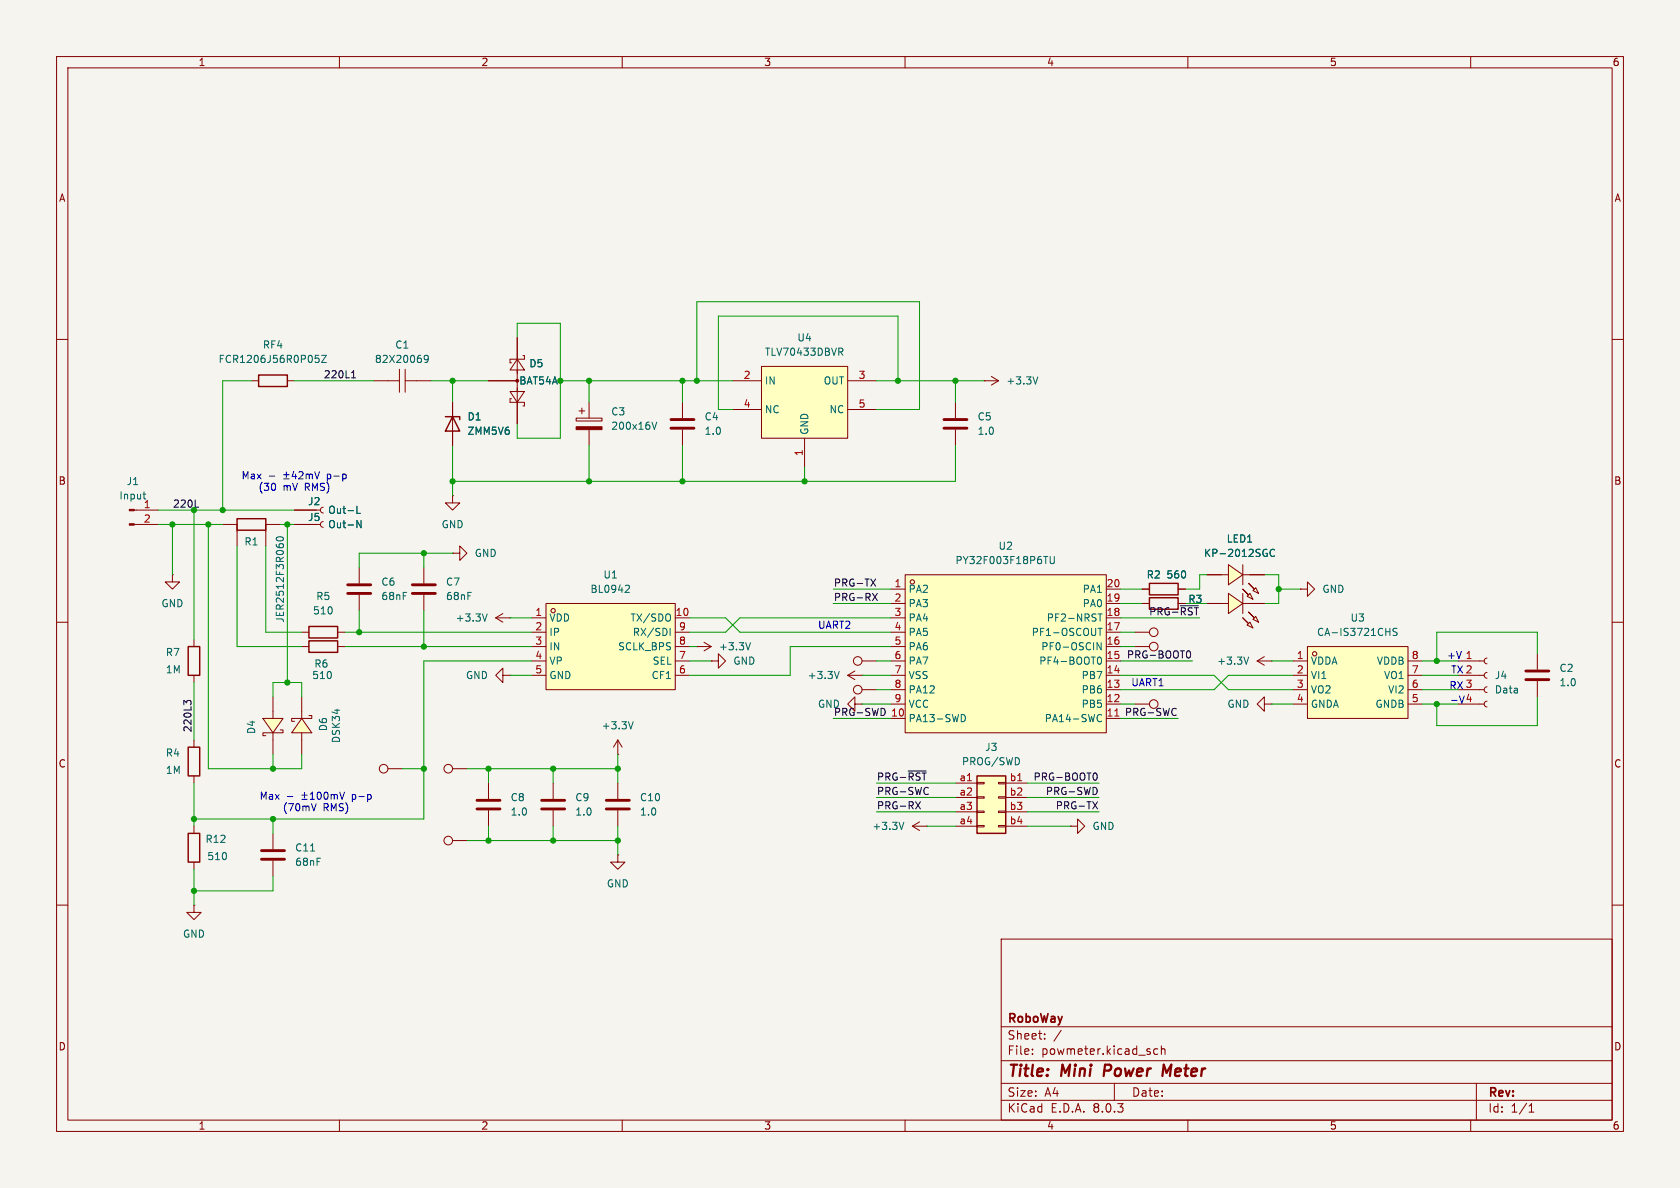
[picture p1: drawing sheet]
<svg xmlns="http://www.w3.org/2000/svg" width="297mm" height="210mm" viewBox="0 0 297 210" stroke-linecap="round" stroke-linejoin="round" font-family="sans-serif">
<path d="M0 0h297v210h-297z" fill="#f5f4ef" stroke="#f5f4ef" stroke-width=".18"/>
<g fill="none" stroke="#840000" stroke-width=".18">
<path d="M10 10h277v190h-277zM12 12h273v186h-273zM60 10v2M110 10v2M160 10v2M210 10v2M260 10v2M10 60h2M285 60h2M101.9 73.9h4.5v.5h-4.5zM102.4 72.6h1M102.9 72.1v1.1"/>
<path d="M104.1 71.1v2.8M104.1 75.9v2.8M10 110h2M285 110h2M10 160h2M109.2 151.1v1.3h1.3l-1.3 1.3-1.3-1.3h1.3M109.2 151.1h.1M285 160h2M177 166h108v32h-108zM60 198v2M110 198v2M160 198v2"/>
<path d="M177 194.5h108M177 191.5h108M177 187.5h108M177 181.5h108M182.5 186.3v.1M182.5 185.5v.1M184.7 183.6v.1M184.7 182.8v.1M187.6 182.1l-1.3 2M197 191.5v3M204.7 185.5l-.5-.1-.2 .3v.4l.1 .2h.6M205.3 185.5l.2-.1 .4 .1 .1 .9"/>
<path d="M205.3 184.9v1.5M210 198v2M260 198v2M261 191.5v6.5M270.3 196.6h.9M270.3 195.5l.4-.4v1.5"/>
</g>
<path d="M195.4 188.2l-.3 2M207.1 188.2l-.9 1.4-.5-1.4-.2 2" fill="none" stroke="#840000" stroke-width=".4"/>
<path d="M101.9 75.4h4.5v.5h-4.5z" fill="#840000" stroke="#840000" stroke-width=".18"/>
<path d="M115.3 74.6l.4 1.3 .4-1.3" fill="none" stroke="#006464" stroke-width=".18"/>
<path d="M53.3 127l1.8 2.5h-3.5z" fill="#ffffc2"/>
<g fill="none" stroke="#840000" stroke-width=".18">
<path d="M23.7 92.7h4.2M23.7 90.2h4.2M52.1 90.2h4.5M57.1 89.7l-.3 .1-.2 .4 .2 .3 .3 .2M34.3 130.8v1.3M34.3 137.2v1.2M53.3 127l1.8 2.5h-3.5zM53.3 123.2v3.8M53.3 129.5v3.9M54.6 126.5h.5v.5h-3.5v.5h.5M86.4 138.4v2.8M152.4 121.9h2.5"/>
<path d="M86.4 143.3v2.8M34.3 160v1.3h1.3l-1.3 1.3-1.3-1.3h1.3M34.3 160h.1"/>
<circle cx="151.6" cy="121.9" r=".76"/>
</g>
<g fill="#840000" stroke="#840000" stroke-width=".18">
<path d="M22.9 92.6h.8v.2h-.8z"/>
<path d="M22.9 90h.8v.3h-.8z"/>
</g>
<path d="M25.3 87.4h.5M25.5 88v.1M63.1 89.5v1.2h.6" fill="none" stroke="#006464" stroke-width=".18"/>
<path d="M33.3 132.1h2v5.1h-2z" fill="none" stroke="#840000" stroke-width=".25"/>
<path d="M84.3 143h4.1M84.3 141.5h4.1" fill="none" stroke="#840000" stroke-width=".51"/>
<path d="M134.6 64.8h15.3v12.7h-15.3z" fill="#ffffc2"/>
<g fill="none" stroke="#840000" stroke-width=".18">
<path d="M44.4 67.3h1.3M50.8 67.3h1.3M129.5 67.3h5.1M129.5 72.4h5.1M134.6 64.8h15.3v12.7h-15.3zM142.2 77.5v5.1M149.9 67.3h5M149.9 72.4h5M39.4 92.7h2.5v3.8M49.5 92.7h-2.5v3.8M52.1 92.7h3.8M57.1 92.2l-.3 .2-.2 .3 .2 .4 .3 .1"/>
<path d="M30.5 101.6v1.3h1.2l-1.2 1.2-1.3-1.2h1.3M30.5 101.6h.1M34.3 113v1.3M34.3 119.4v1.3M53.3 111.8h1.3M59.7 111.8h1.3M123.2 114.3h.1M123.2 114.3h2.5M124.5 113.5l1.2 .8M125.7 116.8h1.3v-1.2l1.3 1.2-1.3 1.3v-1.3M125.7 116.8h.1M125.7 114.3l-1.2 .8"/>
<path d="M80 135.9h2.5M97.8 138.4v2.8M109.2 133.4h.1M109.2 130.8v2.6M109.2 138.4v2.8M109.2 130.8l-.7 1.3M109.2 130.8l.8 1.3M80 148.6h2.5M97.8 143.3v2.8M109.2 143.3v2.8"/>
<circle cx="79.2" cy="135.9" r=".76"/>
<circle cx="79.2" cy="148.6" r=".76"/>
</g>
<path d="M55.8 62.8h.6M55.9 63.3h.3l.2 .2-.1 .5-.4 .1M56.8 62.8h.9l-.9 1.3h.9M148.3 61.5h.5l.2 .3-.1 .3-.6 .1M148.6 62.2l.4 .6M49 95a.68 .68 0 0 1 1.1 .3 .72 .72 0 0 1-1.3-.1zM63.1 92l.7 1.3v-1.3M132.7 113.6l-.4 1.3M111.9 127.6l-.4 1.2" fill="none" stroke="#006464" stroke-width=".18"/>
<path d="M45.7 66.3h5.1v2h-5.1zM41.9 91.7h5.1v2h-5.1zM33.3 114.3h2v5.1h-2zM54.6 110.7h5.1v2.1h-5.1z" fill="none" stroke="#840000" stroke-width=".25"/>
<path d="M95.8 143h4M95.8 141.5h4M107.2 143h4.1M107.2 141.5h4.1" fill="none" stroke="#840000" stroke-width=".51"/>
<path d="M96.5 106.7h22.9v15.2h-22.9z" fill="#ffffc2"/>
<g fill="none" stroke="#840000" stroke-width=".18">
<path d="M80 71.1v7.6M53.3 114.3h1.3M59.7 114.3h1.3M94 109.2h2.5M94 111.8h2.5M94 114.3h2.5M94 116.8h2.5M94 119.4h2.5M96.5 106.7h22.9v15.2h-22.9zM119.4 109.2h2.5M119.4 111.8h2.5M119.4 114.3h2.5"/>
<path d="M119.4 116.8h2.5M119.4 119.4h2.5M200.7 124.5h2.5"/>
<circle cx="97.8" cy="108" r=".38"/>
<circle cx="204" cy="124.5" r=".76"/>
</g>
<path d="M110.7 103.4l.5 .1 .1 .3-.8 .9h.8M118.5 108.7v.9M118.5 111.1v1.2" fill="none" stroke="#006464" stroke-width=".18"/>
<path d="M78.7 73.7h2.6v.5M80 73.7l1.3 2.5h-2.6zM54.6 113.3h5.1v2h-5.1z" fill="none" stroke="#840000" stroke-width=".25"/>
<path d="M46.5 127h3.5l-1.7 2.5z" fill="#ffffc2"/>
<g fill="none" stroke="#840000" stroke-width=".18">
<path d="M91.4 59.7v15.2M66 67.3h4.6M70.6 65.3v4M71.6 67.3h4.6M71.6 65.3v4M86.4 67.3h5M90.2 69.2h2.5l-1.3 1.9zM90.4 70.5h-.2v.6h2.5v.7h-.2M91.4 63.5l1.3 1.9h-2.5zM92.5 62.9h.2v.6h-2.5v.6h.2M120.6 71.1v2.8M120.6 75.9v2.8"/>
<path d="M168.9 71.1v2.8M168.9 75.9v2.8M174 67.3h.1M174 67.3h2.5M175.3 66.5l1.2 .8M176.5 67.3l-1.2 .8M80 97.8h1.3v-1.3l1.2 1.3-1.2 1.3v-1.3M80 97.8h.1M80 87.6v1.3h1.3l-1.3 1.3-1.3-1.3h1.3M80 87.6h.1M63.5 100.3v2.8M63.5 105.2v2.8"/>
<path d="M74.9 100.3v2.8M74.9 105.2v2.8M87.6 109.2l1.3 .8M87.6 109.2h2.6M88.9 119.4v-1.3l-1.3 1.3 1.3 1.3v-1.3h1.3M88.9 108.5l-1.3 .7M90.2 109.2h.1M90.2 119.4h.1M200.7 111.8h2.5M200.7 114.3h2.5M201.9 106.7h1.3M201.9 104.1h1.3"/>
<path d="M208.3 106.7h1.2M208.3 104.1h1.2M46.5 127h3.5l-1.7 2.5zM48.3 123.2v3.8M48.3 129.5v3.9M49.5 129h.5v.5h-3.5v.6h.5M68.6 135.9h2.5M34.3 146.1v1.2M34.3 152.4v1.3M48.3 147.3v2.8M48.3 152.1v2.8M189.2 146.1h1.3v-1.3l1.3 1.3-1.3 1.2v-1.2"/>
<path d="M189.2 146.1h.1"/>
<circle cx="204" cy="114.3" r=".76"/>
<circle cx="204" cy="111.8" r=".76"/>
<circle cx="67.8" cy="135.9" r=".76"/>
</g>
<path d="M75.7 63.4l-.2 .2-.4-.1-.1-.1 .1-.5 .4-.1 .2 .1a.84 .84 0 0 1-.3 1.2h-.3M183.5 66.6l-.4 1.3M86.1 108.5l-.4 1.3M54.9 150.4h.7" fill="none" stroke="#006464" stroke-width=".18"/>
<path d="M118.6 75.7h4.1M118.6 74.2h4.1M166.9 75.7h4M166.9 74.2h4M61.5 104.9h4M61.5 103.4h4M72.9 104.9h4.1M72.9 103.4h4.1M46.2 151.9h4.1M46.2 150.4h4.1" fill="none" stroke="#840000" stroke-width=".51"/>
<path d="M203.2 105.7h5.1v2h-5.1zM203.2 103.1h5.1v2.1h-5.1zM33.3 147.3h2v5.1h-2z" fill="none" stroke="#840000" stroke-width=".25"/>
<circle cx="91.4" cy="67.3" r=".25" fill="#840000" stroke="#840000" stroke-width=".18"/>
<path d="M160 101.6h35.6v27.9h-35.6z" fill="#ffffc2"/>
<g fill="none" stroke="#840000" stroke-width=".18">
<path d="M157.5 104.1h2.5M157.5 119.4h2.5M157.5 116.8h2.5M157.5 114.3h2.5M157.5 111.8h2.5M157.5 109.2h2.5M157.5 106.7h2.5M160 101.6h35.6v27.9h-35.6zM195.6 104.1h2.5M195.6 119.4h2.5M195.6 116.8h2.5M195.6 114.3h2.5"/>
<path d="M195.6 111.8h2.5M195.6 109.2h2.5M195.6 106.7h2.5M157.5 127h2.5M157.5 124.5h2.5M157.5 121.9h2.5M195.6 127h2.5M195.6 124.5h2.5M195.6 121.9h2.5"/>
<circle cx="161.3" cy="102.9" r=".38"/>
</g>
<path d="M184.5 98.4h.7M185.7 98.4v1l.2 .2h.4l.1-.2v-1M194.1 111.1h.8M194.1 108.5h.8M194.2 116.2l.1-.1a.68 .68 0 0 1 .4 .7 .68 .68 0 0 1-.4 .6 .84 .84 0 0 1-.1-1.2zM194.5 108.5v1.3M194.5 111.1v1.2M194.7 113.6v1.3l-.8-1.3v1.3M169.9 126.3a.64 .64 0 0 1 .8 .6 .64 .64 0 0 1-.8 .7M194.1 127.4l.3 .2 .3-.1M194.7 126.4l-.3-.1-.3 .2" fill="none" stroke="#006464" stroke-width=".18"/>
<path d="M197.1 126.6h.7" fill="none" stroke="#a90000" stroke-width=".18"/>
<g fill="#ffffc2">
<path d="M220.7 103.1l1 1z"/>
<path d="M219.7 104.1l1 1.1z"/>
<path d="M221.5 104.4l.5-.5 .5 1z"/>
<path d="M221 104.9l.5 1-1-.5z"/>
<path d="M217.2 99.8l2.5 1.8-2.5 1.8z"/>
</g>
<path d="M217.2 99.8l2.5 1.8-2.5 1.8zM219.7 99.8v3.6M213.4 101.6h3.8M219.7 104.1l1 1.1-1-1.1M219.7 101.6h3.8M220.7 103.1l1 1-1-1M221 104.9l.5 1-1-.5zM221.5 104.4l.5-.5 .5 1z" fill="none" stroke="#840000" stroke-width=".18"/>
<path d="M223.8 97.8h.2v.5M225.3 97.2a.6 .6 0 0 0-.8 .4 .6 .6 0 0 0 .6 .8l.2-.2" fill="none" stroke="#006464" stroke-width=".18"/>
<g fill="#ffffc2">
<path d="M220.7 108.2l1 1z"/>
<path d="M219.7 109.2l1 1z"/>
<path d="M221.5 109.5l.5-.5 .5 1z"/>
<path d="M221 110l.5 1-1-.5z"/>
<path d="M217.2 104.9l2.5 1.8-2.5 1.8z"/>
</g>
<path d="M213.4 106.7h3.8M217.2 104.9l2.5 1.8-2.5 1.8zM219.7 109.2l1 1-1-1M219.7 106.7h3.8M219.7 104.9v3.6M220.7 108.2l1 1-1-1M221 110l.5 1-1-.5zM221.5 109.5l.5-.5 .5 1zM229.9 104.1h1.2v-1.2l1.3 1.2-1.3 1.3v-1.3M229.9 104.1h.1" fill="none" stroke="#840000" stroke-width=".18"/>
<path d="M231.1 114.3h17.8v12.7h-17.8z" fill="#ffffc2"/>
<g fill="none" stroke="#840000" stroke-width=".18">
<path d="M222.2 116.8h2.6M222.2 116.8l1.3 .8M223.5 116.1l-1.3 .7M224.8 116.8h.1M228.6 116.8h2.5M228.6 119.4h2.5M231.1 114.3h17.8v12.7h-17.8zM248.9 116.8h2.6M248.9 119.4h2.6M257.8 116.8h4.6M257.8 119.4h4.6M262.9 118.9l-.4 .1-.1 .4 .1 .3 .4 .2"/>
<path d="M262.9 116.3l-.4 .2-.1 .3 .1 .4 .4 .1M271.8 115.6v2.8M223.5 124.5v-1.3l-1.3 1.3 1.3 1.2v-1.2h1.3M224.8 124.5h.1M228.6 121.9h2.5M228.6 124.5h2.5M248.9 121.9h2.6M248.9 124.5h2.6M257.8 121.9h4.6M257.8 124.5h4.6M262.9 124l-.4 .1-.1 .4 .1 .3 .4 .2M262.9 121.4l-.4 .2-.1 .3 .1 .4 .4 .1"/>
<path d="M271.8 120.4v2.8M161.3 146.1l1.3 .7M161.3 146.1h2.5M162.6 145.3l-1.3 .8M163.8 146.1h.1"/>
<circle cx="232.4" cy="115.6" r=".38"/>
</g>
<path d="M220.7 116.1l-.4 1.3M245 111.7h.7M245.7 111.1v1.2M247 111.1h-.5l-.2 .2 .1 .3 .5 .3v.3l-.2 .1h-.4M159.8 145.4l-.4 1.2" fill="none" stroke="#006464" stroke-width=".18"/>
<path d="M269.7 118.6h4.1M269.7 120.1h4.1" fill="none" stroke="#840000" stroke-width=".51"/>
<path d="M172.7 137.2h5.1v10.1h-5.1z" fill="#ffffc2"/>
<g fill="none" stroke="#840000" stroke-width=".18">
<path d="M91.4 59.7v3.8M80 71.1v2.6M80 76.2v2.5M86.4 67.3h5M91.4 71.1v3.8M52.1 90.2h3.8M52.1 92.7h3.8M149.9 119.4l1.2 .7M149.9 119.4h2.5M151.1 118.6l-1.2 .8M152.4 119.4h.1M152.4 116.8h2.5"/>
<path d="M201.9 106.7h1.3M201.9 104.1h1.3M208.3 106.7h1.2M208.3 104.1h1.2M213.4 106.7h2.5M213.4 101.6h2.5M221 106.7h2.5M221 101.6h2.5M151.1 124.5v-1.3l-1.2 1.3 1.2 1.2v-1.2h1.3M152.4 124.5h.1M168.9 138.4h3.8M172.7 138.3h1.3v.3h-1.3z"/>
<path d="M176.5 138.3h1.3v.3h-1.3zM177.8 138.4h3.8M168.9 141h3.8M168.9 143.5h3.8M168.9 146.1h3.8M172.7 145.9h1.3v.3h-1.3zM172.7 143.4h1.3v.2h-1.3zM172.7 140.8h1.3v.3h-1.3zM176.5 145.9h1.3v.3h-1.3zM176.5 143.4h1.3v.2h-1.3zM176.5 140.8h1.3v.3h-1.3zM177.8 141h3.8"/>
<path d="M177.8 143.5h3.8M177.8 146.1h3.8"/>
<circle cx="151.6" cy="116.8" r=".76"/>
</g>
<path d="M172.7 137.2h5.1v10.1h-5.1z" fill="none" stroke="#840000" stroke-width=".25"/>
<path d="M63.1 89.5v1.2h.6M63.1 92l.7 1.3v-1.3M223.8 97.8h.2v.5M225.3 97.2a.6 .6 0 0 0-.8 .4 .6 .6 0 0 0 .6 .8l.2-.2M148.4 118.7l-.5 1.3" fill="none" stroke="#006464" stroke-width=".18"/>
<g fill="none" stroke="#0f0f0f" stroke-width=".18">
<path d="M62.1 66.8h.8M62.3 65.8l.2-.3v1.3M34.5 89.7h.6M154 102.4l.8 1.2M154.3 104.9l.8 1.3M154.8 102.4l-.8 1.2M155.1 104.9l-.8 1.3M208.7 107.1h3.2M210.1 115.1a.68 .68 0 0 1 .4 .6 .68 .68 0 0 1-.4 .6M33.8 124.4v-.3l-.3-.3-.4 .1-.1 .3-.5-.4v.8M156.4 125.4l.1 .4-.1 .5M160.5 136.3h3.2"/>
<path d="M163.9 139.2l.2 .1M193.5 136.6a.68 .68 0 0 1 .5 .7 .68 .68 0 0 1-.5 .6M193.8 139.4l.2 .3-.2 .6M207.7 125.2l.2 .1M207.9 126.4l-.2 .1M161.9 141.7l.8 1.3M162.7 141.7l-.8 1.3M164.1 140.3l-.2 .2M193.2 141.7l.8 1.3M194 141.7l-.8 1.3"/>
</g>
<g fill="none" stroke="#0000c2" stroke-width=".18">
<path d="M47.6 84.2h1M48.7 85.7v.8M50.1 83.9h1M50.1 84.7h1M50.6 83.4v1M51.9 83.3l-.3 .9h.8M52.3 83.8v.9M52.9 83.5l.4-.1 .3 .3-.8 1h.8M54.1 83.8v.9M54.1 83.9l.4-.1 .2 .2M54.7 84l.2-.2 .3 .1v.8M54.7 84v.7"/>
<path d="M55.6 83.4l.5 1.3 .4-1.3M61.1 83.9v.6M50.8 140.8h1M53.3 140.6h1M53.3 141.3h1M53.8 140.1v1M54.9 140.4l.3-.4v1.3M54.9 141.3h.7M55.9 142.1l-.4 1.2M56.2 140.1l.2-.1a.68 .68 0 0 1 .4 .7 .68 .68 0 0 1-.4 .6l-.2-.1-.1-.4zM57.4 140.1l.2-.1a.68 .68 0 0 1 .4 .7 .68 .68 0 0 1-.4 .6l-.2-.1-.1-.4zM58.5 140.4v.9"/>
<path d="M58.5 140.6l.4-.2 .2 .2M59.1 140.6l.2-.2 .3 .1v.8M59.1 140.6v.7M60.1 140l.4 1.3 .4-1.3M65.6 140.6v.6"/>
</g>
<g fill="none" stroke="#009600" stroke-width=".18">
<path d="M91.4 59.7v-2.5h7.7v20.3h-7.7v-2.6M44.4 67.3h-5v22.9M52.1 67.3h13.9M76.2 67.3h10.2M80 67.3v3.8M80 78.7v8.9M99.1 67.3h30.4M104.1 67.3v3.8M104.1 78.7v6.4M120.6 67.3v3.8M120.6 78.7v6.4M123.2 67.3v-14h39.4v19.1h-7.7"/>
<path d="M154.9 67.3h19.1M158.7 67.3v-11.4h-31.7v16.5h2.5M168.9 78.7v6.4h-88.9M168.9 67.3v3.8M27.9 92.7h11.5M27.9 90.2h24.2M30.5 92.7v8.9M34.3 90.2v22.8M36.8 92.7v43.2h16.5v-2.5M41.9 96.5v17.8h11.4M47 96.5v15.3h6.3M49.5 92.7h2.6"/>
<path d="M50.8 92.7v28M74.9 97.8v2.5M80 97.8h-16.5v2.5M142.2 82.6v2.5M61 114.3h33M61 111.8h33M63.5 108v3.8M74.9 108v6.3M90.2 119.4h3.8M90.2 109.2h3.8M94 116.8h-19.1v28h-40.6M121.9 114.3h1.3"/>
<path d="M121.9 109.2h6.4l2.5 2.6h26.7M121.9 116.8h3.8M147.3 104.1h10.2M147.3 106.7h10.2M152.4 119.4h5.1M154.9 116.8h2.6M157.5 114.3h-17.8v5.1h-17.8M157.5 109.2h-26.7l-2.5 2.6h-6.4M198.1 114.3h2.6M198.1 111.8h2.6M198.1 104.1h3.8M198.1 106.7h3.8"/>
<path d="M198.1 119.4h16.5l2.6 2.5h11.4M198.1 116.8h12.7M198.1 109.2h14M209.5 106.7h3.9M213.4 101.6h-1.3v2.5h-2.6M223.5 101.6h2.6v5.1h-2.6M224.8 116.8h3.8M226.1 104.1h3.8M228.6 119.4h-11.4l-2.6 2.5h-16.5M251.5 119.4h6.3M251.5 116.8h6.3M271.8 115.6v-3.8h-17.8v5"/>
<path d="M34.3 120.7v10.1M34.3 138.4v7.7M48.3 123.2v-2.5h5v2.5M48.3 133.4v2.5M71.1 135.9h3.8M82.5 135.9h26.7M86.4 135.9v2.5M97.8 135.9v2.5M109.2 133.4v5M147.3 127h10.2M152.4 124.5h5.1M154.9 121.9h2.6"/>
<path d="M154.9 138.4h14M181.6 138.4h12.7M198.1 124.5h2.6M198.1 127h10.2M224.8 124.5h3.8M251.5 124.5h6.3M251.5 121.9h6.3M271.8 123.2v5.1h-17.8v-3.8M34.3 153.7v6.3M48.3 144.8v2.5M48.3 154.9v2.6h-14M82.5 148.6h26.7"/>
<path d="M86.4 146.1v2.5M97.8 146.1v2.5M109.2 146.1v5M154.9 141h14M154.9 143.5h14M163.8 146.1h5.1M181.6 141h12.7M181.6 146.1h7.6M181.6 143.5h12.7"/>
</g>
<g fill="#009600" stroke="#009600" stroke-width=".18">
<circle cx="30.5" cy="92.7" r=".46"/>
<circle cx="34.3" cy="90.2" r=".46"/>
<circle cx="36.8" cy="92.7" r=".46"/>
<circle cx="39.4" cy="90.2" r=".46"/>
<circle cx="99.1" cy="67.3" r=".46"/>
<circle cx="104.1" cy="67.3" r=".46"/>
<circle cx="123.2" cy="67.3" r=".46"/>
<circle cx="142.2" cy="85.1" r=".46"/>
<circle cx="120.6" cy="67.3" r=".46"/>
<circle cx="104.1" cy="85.1" r=".46"/>
<circle cx="74.9" cy="135.9" r=".46"/>
<circle cx="86.4" cy="135.9" r=".46"/>
<circle cx="109.2" cy="135.9" r=".46"/>
<circle cx="97.8" cy="148.6" r=".46"/>
<circle cx="109.2" cy="148.6" r=".46"/>
<circle cx="86.4" cy="148.6" r=".46"/>
<circle cx="97.8" cy="135.9" r=".46"/>
<circle cx="74.9" cy="114.3" r=".46"/>
<circle cx="63.5" cy="111.8" r=".46"/>
<circle cx="34.3" cy="144.8" r=".46"/>
<circle cx="48.3" cy="135.9" r=".46"/>
<circle cx="48.3" cy="144.8" r=".46"/>
<circle cx="34.3" cy="157.5" r=".46"/>
<circle cx="50.8" cy="120.7" r=".46"/>
<circle cx="80" cy="67.3" r=".46"/>
<circle cx="50.8" cy="92.7" r=".46"/>
<circle cx="74.9" cy="97.8" r=".46"/>
<circle cx="80" cy="85.1" r=".46"/>
<circle cx="158.7" cy="67.3" r=".46"/>
<circle cx="168.9" cy="67.3" r=".46"/>
<circle cx="226.1" cy="104.1" r=".46"/>
<circle cx="254" cy="116.8" r=".46"/>
<circle cx="254" cy="124.5" r=".46"/>
<circle cx="120.6" cy="85.1" r=".46"/>
</g>
<g font-size="2.8" fill="#840000">
<text x="178" y="190.9">Title:</text>
<text x="187.7" y="190.9">Mini</text>
<text x="196" y="190.9">Power</text>
<text x="207.2" y="190.9">Meter</text>
</g>
<g font-size="2.1" fill="#840000">
<text x="178" y="184">Sheet:</text>
<text x="178" y="181.2">RoboWay</text>
<text x="178" y="186.7">File:</text>
<text x="184.1" y="186.7">powmeter.kicad_sch</text>
<text x="178" y="196.9">KiCad</text>
<text x="178" y="194.1">Size:</text>
<text x="184.7" y="194.1">A4</text>
<text x="185.7" y="196.9">E.D.A.</text>
<text x="193.3" y="196.9">8.0.3</text>
<text x="200" y="194.1">Date:</text>
<text x="263" y="194.3">Rev:</text>
<text x="263" y="196.9">Id:</text>
<text x="267.1" y="196.9">1/1</text>
</g>
<g font-size="1.8" fill="#840000">
<text x="35" y="11.9">1</text>
<text x="85" y="11.9">2</text>
<text x="135" y="11.9">3</text>
<text x="185" y="11.9">4</text>
<text x="235" y="11.9">5</text>
<text x="285" y="11.9">6</text>
<text x="10.3" y="35.9">A</text>
<text x="285.3" y="35.9">A</text>
<text x="10.3" y="85.9">B</text>
<text x="285.3" y="85.9">B</text>
<text x="10.3" y="135.9">C</text>
<text x="285.3" y="135.9">C</text>
<text x="10.3" y="185.9">D</text>
<text x="285.3" y="185.9">D</text>
<text x="35" y="199.9">1</text>
<text x="85" y="199.9">2</text>
<text x="135" y="199.9">3</text>
<text x="185" y="199.9">4</text>
<text x="235" y="199.9">5</text>
<text x="285" y="199.9">6</text>
</g>
<g font-size="1.8" fill="#006464">
<text x="38.5" y="64.4">FCR1206J56R0P05Z</text>
<text x="46.4" y="61.8">RF4</text>
<text x="66.2" y="64.4">82X20069</text>
<text x="69.8" y="61.8">C1</text>
<text x="93.5" y="65.1">D5</text>
<text x="135.1" y="63.1">TLV70433DBVR</text>
<text x="140.9" y="60.6">U4</text>
<text x="91.7" y="68.2">BAT54A</text>
<text x="135.1" y="68.2">IN</text>
<text x="145.5" y="68.2">OUT</text>
<text x="177.8" y="68.2">+3.3V</text>
<text x="82.6" y="74.5">D1</text>
<text x="82.6" y="77.1">ZMM5V6</text>
<text x="108" y="73.6">C3</text>
<text x="108" y="76.2">200x16V</text>
<text x="124.5" y="74.5">C4</text>
<text x="124.5" y="77.1">1.0</text>
<text x="135.1" y="73.3">NC</text>
<text x="143.1" y="77" transform="rotate(-90 143.1 77)">GND</text>
<text x="146.5" y="73.3">NC</text>
<text x="172.7" y="74.5">C5</text>
<text x="172.7" y="77.1">1.0</text>
<text x="21" y="88.5">Input</text>
<text x="22.3" y="86">J1</text>
<text x="25.3" y="89.9">1</text>
<text x="54.4" y="89.5">J2</text>
<text x="54.4" y="92.3">J5</text>
<text x="57.9" y="91">Out-L</text>
<text x="57.9" y="93.6">Out-N</text>
<text x="78" y="93.6">GND</text>
<text x="43.1" y="96.6">R1</text>
<text x="83.8" y="98.7">GND</text>
<text x="168.8" y="99.9">PY32F003F18P6TU</text>
<text x="176.4" y="97.4">U2</text>
<text x="212.7" y="98.7">KP-2012SGC</text>
<text x="216.8" y="96.1">LED1</text>
<text x="28.4" y="107.5">GND</text>
<text x="55.8" y="106.3">R5</text>
<text x="67.3" y="103.7">C6</text>
<text x="67.3" y="106.3">68nF</text>
<text x="78.7" y="103.7">C7</text>
<text x="78.7" y="106.3">68nF</text>
<text x="104.3" y="105">BL0942</text>
<text x="106.6" y="102.5">U1</text>
<text x="160.5" y="105">PA2</text>
<text x="160.5" y="107.5">PA3</text>
<text x="191.3" y="107.5">PA0</text>
<text x="191.3" y="105">PA1</text>
<text x="202.6" y="102.5">R2</text>
<text x="206.1" y="102.5">560</text>
<text x="210" y="106.8">R3</text>
<text x="233.7" y="105">GND</text>
<text x="50.4" y="110.2" transform="rotate(-90 50.4 110.2)">JER2512F3R060</text>
<text x="55.2" y="108.8">510</text>
<text x="80.5" y="110.1">+3.3V</text>
<text x="97" y="110.1">VDD</text>
<text x="97" y="112.6">IP</text>
<text x="111.4" y="110.1">TX/SDO</text>
<text x="111.8" y="112.6">RX/SDI</text>
<text x="160.5" y="110.1">PA4</text>
<text x="160.5" y="112.6">PA5</text>
<text x="182.3" y="112.6">PF1-OSCOUT</text>
<text x="185" y="110.1">PF2-NRST</text>
<text x="232.7" y="112.6">CA-IS3721CHS</text>
<text x="238.7" y="110.1">U3</text>
<text x="29.2" y="116.2">R7</text>
<text x="29.2" y="119.2">1M</text>
<text x="55.5" y="118.2">R6</text>
<text x="97" y="115.2">IN</text>
<text x="97" y="117.7">VP</text>
<text x="109.2" y="115.2">SCLK_BPS</text>
<text x="115.3" y="117.7">SEL</text>
<text x="127" y="115.2">+3.3V</text>
<text x="129.5" y="117.7">GND</text>
<text x="160.5" y="115.2">PA6</text>
<text x="160.5" y="117.7">PA7</text>
<text x="183.6" y="117.7">PF4-BOOT0</text>
<text x="184" y="115.2">PF0-OSCIN</text>
<text x="215.1" y="117.7">+3.3V</text>
<text x="231.6" y="117.7">VDDA</text>
<text x="243.3" y="117.7">VDDB</text>
<text x="275.6" y="119">C2</text>
<text x="55.1" y="120.2">510</text>
<text x="82.3" y="120.2">GND</text>
<text x="97" y="120.2">GND</text>
<text x="115.1" y="120.2">CF1</text>
<text x="142.7" y="120.2">+3.3V</text>
<text x="160.5" y="120.2">VSS</text>
<text x="160.5" y="122.8">PA12</text>
<text x="160.5" y="125.3">VCC</text>
<text x="191.1" y="125.3">PB5</text>
<text x="191.1" y="122.8">PB6</text>
<text x="191.1" y="120.2">PB7</text>
<text x="216.9" y="125.3">GND</text>
<text x="231.6" y="120.2">VI1</text>
<text x="231.6" y="122.8">VO2</text>
<text x="231.6" y="125.3">GNDA</text>
<text x="243.1" y="125.3">GNDB</text>
<text x="244.6" y="120.2">VO1</text>
<text x="245.3" y="122.8">VI2</text>
<text x="264.2" y="120.2">J4</text>
<text x="264.2" y="122.8">Data</text>
<text x="275.6" y="121.5">1.0</text>
<text x="45.3" y="129.9" transform="rotate(-90 45.3 129.9)">D4</text>
<text x="58" y="129.4" transform="rotate(-90 58 129.4)">D6</text>
<text x="60.3" y="131.5" transform="rotate(-90 60.3 131.5)">DSK34</text>
<text x="106.3" y="129.1">+3.3V</text>
<text x="160.5" y="127.9">PA13-SWD</text>
<text x="184.6" y="127.9">PA14-SWC</text>
<text x="29.2" y="134">R4</text>
<text x="29.2" y="137">1M</text>
<text x="170" y="135.5">PROG/SWD</text>
<text x="174.1" y="132.9">J3</text>
<text x="90.2" y="141.8">C8</text>
<text x="101.6" y="141.8">C9</text>
<text x="113" y="141.8">C10</text>
<text x="36.2" y="149.2">R12</text>
<text x="90.2" y="144.4">1.0</text>
<text x="101.6" y="144.4">1.0</text>
<text x="113" y="144.4">1.0</text>
<text x="154.1" y="146.9">+3.3V</text>
<text x="193" y="146.9">GND</text>
<text x="36.5" y="152.2">510</text>
<text x="52.1" y="150.7">C11</text>
<text x="52.1" y="153.3">68nF</text>
<text x="107.2" y="157.1">GND</text>
<text x="32.3" y="166">GND</text>
</g>
<g font-size="1.8" fill="#0f0f0f">
<text x="57.1" y="67">220L1</text>
<text x="30.5" y="89.8">220L</text>
<text x="147.3" y="103.8">PRG-TX</text>
<text x="147.3" y="106.3">PRG-RX</text>
<text x="203.1" y="108.9">PRG-~{RST}</text>
<text x="199.1" y="116.5">PRG-BOOT0</text>
<text x="144.5" y="125.3">GND</text>
<text x="33.9" y="129.5" transform="rotate(-90 33.9 129.5)">220L3</text>
<text x="147.3" y="126.7">PRG-SWD</text>
<text x="198.8" y="126.7">PRG-SWC</text>
<text x="154.9" y="140.6">PRG-SWC</text>
<text x="154.9" y="143.2">PRG-RX</text>
<text x="154.9" y="138.1">PRG-~{RST}</text>
<text x="182.6" y="138.1">PRG-BOOT0</text>
<text x="184.8" y="140.6">PRG-SWD</text>
<text x="186.5" y="143.2">PRG-TX</text>
</g>
<g font-size="1.8" fill="#a90000">
<text x="131.4" y="67.1">2</text>
<text x="151.7" y="67.1">3</text>
<text x="131.4" y="72.1">4</text>
<text x="151.7" y="72.1">5</text>
<text x="142" y="80.7" transform="rotate(-90 142 80.7)">1</text>
<text x="25.3" y="92.5">2</text>
<text x="158" y="103.9">1</text>
<text x="158" y="106.4">2</text>
<text x="195.5" y="106.4">19</text>
<text x="195.5" y="103.9">20</text>
<text x="94.5" y="109">1</text>
<text x="94.5" y="111.5">2</text>
<text x="119.3" y="109">10</text>
<text x="119.9" y="111.5">9</text>
<text x="158" y="109">3</text>
<text x="158" y="111.5">4</text>
<text x="195.5" y="111.5">17</text>
<text x="195.5" y="109">18</text>
<text x="94.5" y="114">3</text>
<text x="94.5" y="116.6">4</text>
<text x="94.5" y="119.1">5</text>
<text x="119.9" y="119.1">6</text>
<text x="119.9" y="116.6">7</text>
<text x="119.9" y="114">8</text>
<text x="158" y="114">5</text>
<text x="158" y="116.6">6</text>
<text x="158" y="119.1">7</text>
<text x="195.5" y="119.1">14</text>
<text x="195.5" y="116.6">15</text>
<text x="195.5" y="114">16</text>
<text x="229.2" y="116.6">1</text>
<text x="229.2" y="119.1">2</text>
<text x="249.5" y="119.1">7</text>
<text x="249.5" y="116.6">8</text>
<text x="158" y="121.7">8</text>
<text x="158" y="124.2">9</text>
<text x="195.5" y="124.2">12</text>
<text x="195.5" y="121.7">13</text>
<text x="229.2" y="121.7">3</text>
<text x="229.2" y="124.2">4</text>
<text x="249.5" y="124.2">5</text>
<text x="249.5" y="121.7">6</text>
<text x="157.4" y="126.7">10</text>
<text x="195.5" y="126.7">11</text>
<text x="169.5" y="138.2">a1</text>
<text x="169.5" y="140.7">a2</text>
<text x="169.5" y="143.3">a3</text>
<text x="178.4" y="138.2">b1</text>
<text x="178.4" y="140.7">b2</text>
<text x="178.4" y="143.3">b3</text>
<text x="169.5" y="145.8">a4</text>
<text x="178.4" y="145.8">b4</text>
</g>
<g font-size="1.8" fill="#0000c2">
<text x="42.6" y="84.9">Max</text>
<text x="45.6" y="87">(30</text>
<text x="50" y="87">mV</text>
<text x="54" y="87">RMS)</text>
<text x="58.1" y="84.9">p-p</text>
<text x="144.5" y="111.4">UART2</text>
<text x="255.7" y="116.6">+V 1</text>
<text x="256.4" y="119.1">TX 2</text>
<text x="199.9" y="121.5">UART1</text>
<text x="256.1" y="121.9">RX 3</text>
<text x="256.2" y="124.5">-V 4</text>
<text x="45.8" y="141.6">Max</text>
<text x="49.9" y="143.6">(70mV</text>
<text x="57.1" y="143.6">RMS)</text>
<text x="62.5" y="141.6">p-p</text>
</g>
</svg>
